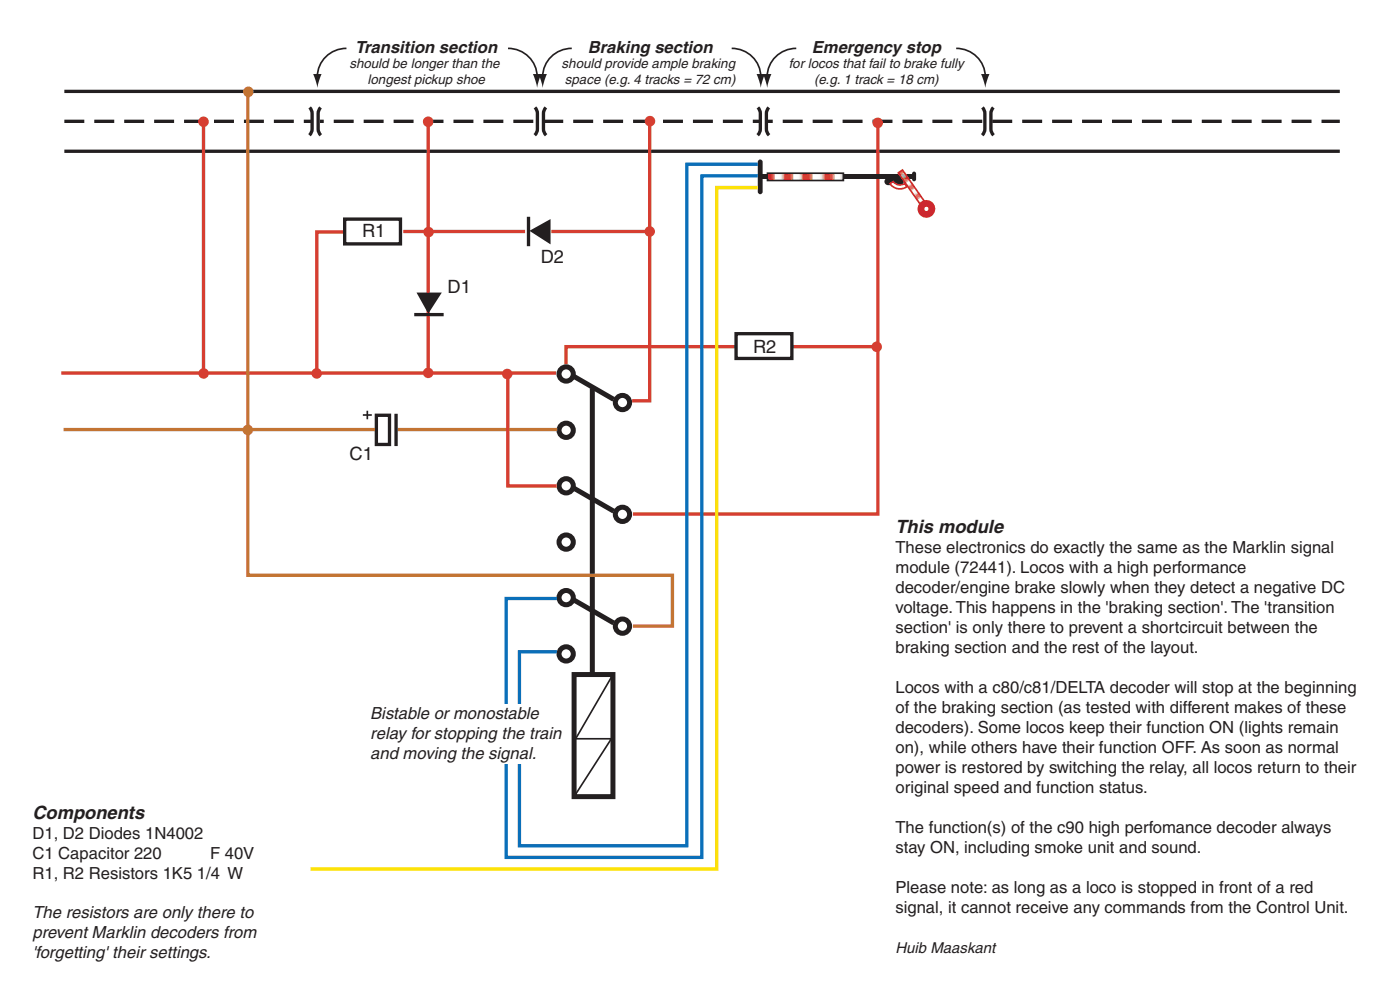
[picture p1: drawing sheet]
<svg xmlns="http://www.w3.org/2000/svg" width="297mm" height="210mm" viewBox="0 0 297 210" stroke-linecap="round" stroke-linejoin="round" font-family="sans-serif">
<path d="M185.2 73.5h-65.1v3.8" fill="none" stroke="#d63e31" stroke-width=".71" stroke-linecap="butt"/>
<path d="M13.7 19.4h270.5M13.7 32.1h270.5" fill="none" stroke="#231f20" stroke-width=".71" stroke-linecap="butt"/>
<path d="M13.7 25.7h270.5" fill="none" stroke="#231f20" stroke-width=".71" stroke-dasharray="4.2 2.1" stroke-linecap="butt"/>
<path d="M66 22.5h1.7v6.5h-1.7z" fill="#fff"/>
<path d="M65.7 22.8l.5 .9v3.7l-.1 .7-.5 .6M68 22.8l-.5 .9v3.7l.1 .7 .5 .6M73.1 46.5h11.9v5.2h-11.9z" fill="none" stroke="#231f20" stroke-width=".71" stroke-linecap="butt"/>
<g fill="none" stroke="#231f20" stroke-width="1.1" stroke-linecap="butt">
<path d="M121.5 79.7l8.7 5M125.7 82.4v61M121.5 103.4l8.7 5M121.5 127.1l8.7 5M121.8 143.1h8.2v25.9h-8.2z"/>
<circle cx="120.1" cy="79.3" r="1.51"/>
<circle cx="120.1" cy="91.3" r="1.51"/>
<circle cx="132" cy="85.4" r="1.51"/>
<circle cx="120.1" cy="103.1" r="1.51"/>
<circle cx="120.1" cy="115" r="1.51"/>
<circle cx="132" cy="109.1" r="1.51"/>
<circle cx="120.1" cy="126.8" r="1.51"/>
<circle cx="120.1" cy="138.7" r="1.51"/>
<circle cx="132" cy="132.8" r="1.51"/>
</g>
<path d="M121.6 156.7h8.1l-7.9 12.3M130 143.1l-7.9 13.6" fill="none" stroke="#231f20" stroke-width=".35"/>
<path d="M113.8 22.5h1.7v6.5h-1.7z" fill="#fff"/>
<path d="M113.5 22.8l.5 .9v3.7l-.1 .7-.5 .6M115.8 22.8l-.5 .9v3.7l.1 .7 .5 .6" fill="none" stroke="#231f20" stroke-width=".71" stroke-linecap="butt"/>
<path d="M161.1 22.5h1.7v6.5h-1.7z" fill="#fff"/>
<path d="M160.8 22.8l.5 .9v3.7l-.2 .7-.4 .6M163.1 22.8l-.5 .9v3.7l.1 .7 .5 .6" fill="none" stroke="#231f20" stroke-width=".71" stroke-linecap="butt"/>
<path d="M208.7 22.5h1.8v6.5h-1.8z" fill="#fff"/>
<path d="M208.4 22.8l.5 .9v3.7l-.1 .7-.4 .6M210.7 22.8l-.4 .9-.1 3.7 .2 .7 .4 .6" fill="none" stroke="#231f20" stroke-width=".71" stroke-linecap="butt"/>
<path d="M156.2 70.8h11.8v5.2h-11.8z" fill="#fff" stroke="#231f20" stroke-width=".71" stroke-linecap="butt"/>
<g fill="#231f20" stroke="#231f20" stroke-width=".71" stroke-linecap="butt">
<path d="M113 49l3.4-1.9v4.1z"/>
<path d="M112.1 46v6.2z"/>
<path d="M89 62.4h4.1l-2.2 3.5z"/>
<path d="M87.9 66.7h6.2z"/>
</g>
<path d="M43.2 25.8v53.3M90.8 25.8v53.3M137.8 25.5v59.5h-3.7M186.2 25.9v83.1h-51.9M72.8 49.2h-5.6v29.9M85.5 49.1h25.9M117 49.1h20.8M13 79.1h105" fill="none" stroke="#d63e31" stroke-width=".71" stroke-linecap="butt"/>
<g fill="#231f20">
<path d="M161.4 37.1h32.4v.8h-32.4z"/>
<path d="M161 33.9a.51 .51 0 0 1 .8 .4v6.4a.51 .51 0 0 1-.5 .5 .51 .51 0 0 1-.5-.5v-6.4z"/>
<path d="M193.7 36.5a.43 .43 0 0 1 .6 .3v1.2a.43 .43 0 0 1-.4 .5 .43 .43 0 0 1-.4-.5v-1.2z"/>
</g>
<g fill="#ee1d23">
<path d="M162.8 36.7v1.6z"/>
<path d="M162.8 36.7l.1 1.6z"/>
<path d="M162.9 36.7v1.6z"/>
<path d="M162.9 36.7l.1 1.6z"/>
<path d="M163 36.7v1.6z"/>
<path d="M163 36.7l.1 1.6z"/>
<path d="M163.1 36.7v1.6z"/>
</g>
<g fill="#ee1e23">
<path d="M163.1 36.7l.1 1.6z"/>
<path d="M163.2 36.7v1.6z"/>
</g>
<g fill="#ee1f24">
<path d="M163.2 36.7l.1 1.6z"/>
<path d="M163.3 36.7v1.6z"/>
</g>
<path d="M163.3 36.7l.1 1.6z" fill="#ee2124"/>
<path d="M163.4 36.7l.1 1.6z" fill="#ee2224"/>
<path d="M163.5 36.7v1.6z" fill="#ee2325"/>
<path d="M163.5 36.7l.1 1.6z" fill="#ee2626"/>
<path d="M163.6 36.7v1.6z" fill="#ee2826"/>
<path d="M163.6 36.7l.1 1.6z" fill="#ee2c27"/>
<path d="M163.7 36.7v1.6z" fill="#ef3029"/>
<path d="M163.7 36.7l.1 1.6z" fill="#ef342a"/>
<path d="M163.8 36.7v1.6z" fill="#ef3b2d"/>
<path d="M163.8 36.7l.1 1.6z" fill="#ef4230"/>
<path d="M163.9 36.7v1.6z" fill="#ef4933"/>
<path d="M163.9 36.7l.1 1.6z" fill="#ef4f37"/>
<path d="M164 36.7v1.6z" fill="#f0573c"/>
<path d="M164 36.7l.1 1.6z" fill="#f16043"/>
<path d="M164.1 36.7v1.6z" fill="#f26a4c"/>
<path d="M164.1 36.7l.1 1.6z" fill="#f37355"/>
<path d="M164.2 36.7v1.6z" fill="#f47f60"/>
<path d="M164.2 36.7l.1 1.6z" fill="#f68a6b"/>
<path d="M164.3 36.7v1.6z" fill="#f6987b"/>
<path d="M164.3 36.7l.1 1.6z" fill="#f7a68a"/>
<path d="M164.4 36.7v1.6z" fill="#fab89f"/>
<path d="M164.4 36.7l.1 1.6z" fill="#fcccb8"/>
<path d="M164.5 36.7v1.6z" fill="#fde2d6"/>
<g fill="#fff">
<path d="M164.5 36.7l.1 1.6z"/>
<path d="M164.6 36.7l.1 1.6z"/>
<path d="M164.7 36.7v1.6z"/>
<path d="M164.7 36.7l.1 1.6z"/>
<path d="M164.8 36.7v1.6z"/>
<path d="M164.8 36.7l.1 1.6z"/>
<path d="M164.9 36.7v1.6z"/>
<path d="M164.9 36.7l.1 1.6z"/>
<path d="M165 36.7v1.6z"/>
<path d="M165 36.7l.1 1.6z"/>
<path d="M165.1 36.7v1.6z"/>
<path d="M165.1 36.7l.1 1.6z"/>
</g>
<g fill="#fefefd">
<path d="M165.2 36.7v1.6z"/>
<path d="M165.2 36.7l.1 1.6z"/>
<path d="M165.3 36.7l.1 1.6z"/>
</g>
<path d="M165.4 36.7v1.6z" fill="#fefdfc"/>
<path d="M165.4 36.7l.1 1.6z" fill="#fefcfa"/>
<path d="M165.5 36.7v1.6z" fill="#fefbf9"/>
<path d="M165.5 36.7l.1 1.6z" fill="#fdf9f7"/>
<path d="M165.6 36.7v1.6z" fill="#fdf8f5"/>
<path d="M165.6 36.7l.1 1.6z" fill="#fcf5f2"/>
<path d="M165.7 36.7v1.6z" fill="#fcf2ee"/>
<path d="M165.7 36.7l.1 1.6z" fill="#fbefe9"/>
<path d="M165.8 36.7v1.6z" fill="#fbece4"/>
<path d="M165.8 36.7l.1 1.6z" fill="#f9e6dd"/>
<path d="M165.9 36.7v1.6z" fill="#f8e0d6"/>
<path d="M165.9 36.7l.1 1.6z" fill="#f8dace"/>
<path d="M166 36.7l.1 1.6z" fill="#f6d2c4"/>
<path d="M166.1 36.7v1.6z" fill="#f5ccbc"/>
<path d="M166.1 36.7l.1 1.6z" fill="#f2c2b1"/>
<path d="M166.2 36.7v1.6z" fill="#f0b8a4"/>
<path d="M166.2 36.7l.1 1.6z" fill="#ecab95"/>
<path d="M166.3 36.7v1.6z" fill="#ea9f88"/>
<path d="M166.3 36.7l.1 1.6z" fill="#e68f77"/>
<path d="M166.4 36.7v1.6z" fill="#e37f67"/>
<path d="M166.4 36.7l.1 1.6z" fill="#e06c56"/>
<path d="M166.5 36.7v1.6z" fill="#dc5644"/>
<g fill="#d63632">
<path d="M166.5 36.7l.1 1.6z"/>
<path d="M166.6 36.7v1.6z"/>
<path d="M166.6 36.7l.1 1.6z"/>
<path d="M166.7 36.7v1.6z"/>
<path d="M166.7 36.7l.1 1.6z"/>
<path d="M166.8 36.7v1.6z"/>
<path d="M166.8 36.7l.1 1.6z"/>
<path d="M166.9 36.7l.1 1.6z"/>
<path d="M167 36.7v1.6z"/>
<path d="M167 36.7l.1 1.6z"/>
<path d="M167.1 36.7v1.6z"/>
<path d="M167.1 36.7l.1 1.6z"/>
</g>
<g fill="#d63832">
<path d="M167.2 36.7v1.6z"/>
<path d="M167.2 36.7l.1 1.6z"/>
<path d="M167.3 36.7v1.6z"/>
</g>
<path d="M167.3 36.7l.1 1.6z" fill="#d63933"/>
<path d="M167.4 36.7v1.6z" fill="#d63a33"/>
<path d="M167.4 36.7l.1 1.6z" fill="#d63b34"/>
<path d="M167.5 36.7v1.6z" fill="#d73e34"/>
<path d="M167.5 36.7l.1 1.6z" fill="#d73f35"/>
<path d="M167.6 36.7v1.6z" fill="#d74336"/>
<path d="M167.6 36.7l.1 1.6z" fill="#d74638"/>
<path d="M167.7 36.7v1.6z" fill="#d8483a"/>
<path d="M167.7 36.7l.1 1.6z" fill="#d94c3d"/>
<path d="M167.8 36.7v1.6z" fill="#da5140"/>
<path d="M167.8 36.7l.1 1.6z" fill="#dc5644"/>
<path d="M167.9 36.7v1.6z" fill="#dc5d48"/>
<path d="M167.9 36.7l.1 1.6z" fill="#dd644d"/>
<path d="M168 36.7v1.6z" fill="#df6b55"/>
<path d="M168 36.7l.1 1.6z" fill="#e1745c"/>
<path d="M168.1 36.7v1.6z" fill="#e37d65"/>
<path d="M168.1 36.7l.1 1.6z" fill="#e58871"/>
<path d="M168.2 36.7v1.6z" fill="#e7947d"/>
<path d="M168.2 36.7l.1 1.6z" fill="#eaa38d"/>
<path d="M168.3 36.7v1.6z" fill="#efb4a1"/>
<path d="M168.3 36.7l.1 1.6z" fill="#f4caba"/>
<path d="M168.4 36.7v1.6z" fill="#f8e0d6"/>
<g fill="#fff">
<path d="M168.4 36.7l.1 1.6z"/>
<path d="M168.5 36.7v1.6z"/>
<path d="M168.5 36.7l.1 1.6z"/>
<path d="M168.6 36.7v1.6z"/>
<path d="M168.6 36.7l.1 1.6z"/>
<path d="M168.7 36.7l.1 1.6z"/>
<path d="M168.8 36.7v1.6z"/>
<path d="M168.8 36.7l.1 1.6z"/>
<path d="M168.9 36.7v1.6z"/>
<path d="M168.9 36.7l.1 1.6z"/>
<path d="M169 36.7v1.6z"/>
<path d="M169 36.7l.1 1.6z"/>
</g>
<g fill="#fefefd">
<path d="M169.1 36.7v1.6z"/>
<path d="M169.1 36.7l.1 1.6z"/>
<path d="M169.2 36.7v1.6z"/>
</g>
<path d="M169.2 36.7l.1 1.6z" fill="#fefdfc"/>
<path d="M169.3 36.7v1.6z" fill="#fefcfb"/>
<path d="M169.3 36.7l.1 1.6z" fill="#fefbfa"/>
<path d="M169.4 36.7v1.6z" fill="#fefaf8"/>
<path d="M169.4 36.7l.1 1.6z" fill="#fef8f6"/>
<path d="M169.5 36.7v1.6z" fill="#fef6f3"/>
<path d="M169.5 36.7l.1 1.6z" fill="#fdf5f1"/>
<path d="M169.6 36.7v1.6z" fill="#fdf1ec"/>
<path d="M169.6 36.7l.1 1.6z" fill="#fdeee7"/>
<path d="M169.7 36.7v1.6z" fill="#fdeae2"/>
<path d="M169.7 36.7l.1 1.6z" fill="#fde5db"/>
<path d="M169.8 36.7l.1 1.6z" fill="#fddfd4"/>
<path d="M169.9 36.7v1.6z" fill="#fbd9cc"/>
<path d="M169.9 36.7l.1 1.6z" fill="#fbd2c4"/>
<path d="M170 36.7v1.6z" fill="#facaba"/>
<path d="M170 36.7l.1 1.6z" fill="#fac1af"/>
<path d="M170.1 36.7v1.6z" fill="#f9b6a3"/>
<path d="M170.1 36.7l.1 1.6z" fill="#f7aa94"/>
<path d="M170.2 36.7v1.6z" fill="#f59d87"/>
<path d="M170.2 36.7l.1 1.6z" fill="#f38e78"/>
<path d="M170.3 36.7v1.6z" fill="#f27d67"/>
<path d="M170.3 36.7l.1 1.6z" fill="#f06956"/>
<path d="M170.4 36.7v1.6z" fill="#ed5044"/>
<g fill="#ec2932">
<path d="M170.4 36.7l.1 1.6z"/>
<path d="M170.5 36.7v1.6z"/>
<path d="M170.5 36.7l.1 1.6z"/>
<path d="M170.6 36.7v1.6z"/>
<path d="M170.6 36.7l.1 1.6z"/>
<path d="M170.7 36.7l.1 1.6z"/>
<path d="M170.8 36.7v1.6z"/>
<path d="M170.8 36.7l.1 1.6z"/>
<path d="M170.9 36.7v1.6z"/>
<path d="M170.9 36.7l.1 1.6z"/>
<path d="M171 36.7v1.6z"/>
<path d="M171 36.7l.1 1.6z"/>
</g>
<g fill="#ec2a33">
<path d="M171.1 36.7v1.6z"/>
<path d="M171.1 36.7l.1 1.6z"/>
<path d="M171.2 36.7l.1 1.6z"/>
</g>
<path d="M171.3 36.7v1.6z" fill="#ec2c33"/>
<path d="M171.3 36.7l.1 1.6z" fill="#ec2d33"/>
<path d="M171.4 36.7v1.6z" fill="#ec2f34"/>
<path d="M171.4 36.7l.1 1.6z" fill="#ec3035"/>
<path d="M171.5 36.7v1.6z" fill="#ec3236"/>
<path d="M171.5 36.7l.1 1.6z" fill="#ec3537"/>
<path d="M171.6 36.7v1.6z" fill="#ec3838"/>
<path d="M171.6 36.7l.1 1.6z" fill="#ec3d3a"/>
<path d="M171.7 36.7v1.6z" fill="#ec423c"/>
<path d="M171.7 36.7l.1 1.6z" fill="#ec483f"/>
<path d="M171.8 36.7l.1 1.6z" fill="#ed4d42"/>
<path d="M171.9 36.7v1.6z" fill="#ee5446"/>
<path d="M171.9 36.7l.1 1.6z" fill="#ef5a4b"/>
<path d="M172 36.7v1.6z" fill="#f06351"/>
<path d="M172 36.7l.1 1.6z" fill="#f06b58"/>
<path d="M172.1 36.7v1.6z" fill="#f17460"/>
<path d="M172.1 36.7l.1 1.6z" fill="#f27f68"/>
<path d="M172.2 36.7v1.6z" fill="#f38b74"/>
<path d="M172.2 36.7l.1 1.6z" fill="#f49781"/>
<path d="M172.3 36.7v1.6z" fill="#f6a691"/>
<path d="M172.3 36.7l.1 1.6z" fill="#f9b8a5"/>
<path d="M172.4 36.7l.1 1.6z" fill="#faccbc"/>
<path d="M172.5 36.7v1.6z" fill="#fde3d8"/>
<g fill="#fff">
<path d="M172.5 36.7l.1 1.6z"/>
<path d="M172.6 36.7v1.6z"/>
<path d="M172.6 36.7l.1 1.6z"/>
<path d="M172.7 36.7l.1 1.6z"/>
<path d="M172.8 36.7v1.6z"/>
<path d="M172.8 36.7l.1 1.6z"/>
<path d="M172.9 36.7l.1 1.6z"/>
<path d="M173 36.7v1.6z"/>
<path d="M173 36.7l.1 1.6z"/>
<path d="M173.1 36.7l.1 1.6z"/>
<path d="M173.2 36.7l.1 1.6z"/>
<path d="M173.3 36.7v1.6z"/>
</g>
<path d="M173.3 36.7l.1 1.6z" fill="#fefefe"/>
<g fill="#fefefd">
<path d="M173.4 36.7l.1 1.6z"/>
<path d="M173.5 36.7v1.6z"/>
</g>
<path d="M173.5 36.7l.1 1.6z" fill="#fefdfd"/>
<path d="M173.6 36.7l.1 1.6z" fill="#fefdfc"/>
<path d="M173.7 36.7v1.6z" fill="#fefcfb"/>
<path d="M173.7 36.7l.1 1.6z" fill="#fefbfa"/>
<path d="M173.8 36.7l.1 1.6z" fill="#fef9f8"/>
<path d="M173.9 36.7v1.6z" fill="#fef7f6"/>
<path d="M173.9 36.7l.1 1.6z" fill="#fef6f4"/>
<path d="M174 36.7l.1 1.6z" fill="#fdf3f0"/>
<path d="M174.1 36.7v1.6z" fill="#fef0ed"/>
<path d="M174.1 36.7l.1 1.6z" fill="#feede9"/>
<path d="M174.2 36.7l.1 1.6z" fill="#fde8e4"/>
<path d="M174.3 36.7v1.6z" fill="#fde3de"/>
<path d="M174.3 36.7l.1 1.6z" fill="#fcded8"/>
<path d="M174.4 36.7l.1 1.6z" fill="#fcd7d1"/>
<path d="M174.5 36.7v1.6z" fill="#fbd0c8"/>
<path d="M174.5 36.7l.1 1.6z" fill="#f9c8c0"/>
<path d="M174.6 36.7l.1 1.6z" fill="#f9beb7"/>
<path d="M174.7 36.7v1.6z" fill="#f8b4ac"/>
<path d="M174.7 36.7l.1 1.6z" fill="#f7a8a0"/>
<path d="M174.8 36.7l.1 1.6z" fill="#f59b94"/>
<path d="M174.9 36.7l.1 1.6z" fill="#f38c87"/>
<path d="M175 36.7v1.6z" fill="#f27c78"/>
<path d="M175 36.7l.1 1.6z" fill="#ef686a"/>
<path d="M175.1 36.7l.1 1.6z" fill="#ee4f5c"/>
<g fill="#ec254d">
<path d="M175.2 36.7v1.6z"/>
<path d="M175.2 36.7l.1 1.6z"/>
<path d="M175.3 36.7v1.6z"/>
<path d="M175.3 36.7l.1 1.6z"/>
<path d="M175.4 36.7v1.6z"/>
<path d="M175.4 36.7l.1 1.6z"/>
<path d="M175.5 36.7v1.6z"/>
<path d="M175.5 36.7l.1 1.6z"/>
<path d="M175.6 36.7v1.6z"/>
<path d="M175.6 36.7l.1 1.6z"/>
<path d="M175.7 36.7v1.6z"/>
<path d="M175.7 36.7l.1 1.6z"/>
</g>
<g fill="#ec274d">
<path d="M175.8 36.7v1.6z"/>
<path d="M175.8 36.7l.1 1.6z"/>
<path d="M175.9 36.7v1.6z"/>
</g>
<g fill="#ec284e">
<path d="M175.9 36.7l.1 1.6z"/>
<path d="M176 36.7v1.6z"/>
</g>
<path d="M176 36.7l.1 1.6z" fill="#ec2a4e"/>
<path d="M176.1 36.7v1.6z" fill="#ec2b4f"/>
<path d="M176.1 36.7l.1 1.6z" fill="#ec2e50"/>
<path d="M176.2 36.7v1.6z" fill="#ec3050"/>
<path d="M176.2 36.7l.1 1.6z" fill="#ec3352"/>
<path d="M176.3 36.7v1.6z" fill="#ec3853"/>
<path d="M176.3 36.7l.1 1.6z" fill="#ed3d55"/>
<path d="M176.4 36.7l.1 1.6z" fill="#ed4357"/>
<path d="M176.5 36.7v1.6z" fill="#ed4959"/>
<path d="M176.5 36.7l.1 1.6z" fill="#ee4f5c"/>
<path d="M176.6 36.7v1.6z" fill="#ee5560"/>
<path d="M176.6 36.7l.1 1.6z" fill="#ef5c63"/>
<path d="M176.7 36.7v1.6z" fill="#ef6569"/>
<path d="M176.7 36.7l.1 1.6z" fill="#f16d6e"/>
<path d="M176.8 36.7v1.6z" fill="#f17774"/>
<path d="M176.8 36.7l.1 1.6z" fill="#f2817d"/>
<path d="M176.9 36.7v1.6z" fill="#f38c87"/>
<path d="M176.9 36.7l.1 1.6z" fill="#f59992"/>
<path d="M177 36.7v1.6z" fill="#f7a8a0"/>
<path d="M177 36.7l.1 1.6z" fill="#f9b9b1"/>
<path d="M177.1 36.7v1.6z" fill="#fbcdc6"/>
<path d="M177.1 36.7l.1 1.6z" fill="#fde3de"/>
<g fill="#fff">
<path d="M177.2 36.7v1.6z"/>
<path d="M177.2 36.7l.1 1.6z"/>
<path d="M177.3 36.7v1.6z"/>
<path d="M177.3 36.7l.1 1.6z"/>
<path d="M177.4 36.7v1.6z"/>
<path d="M177.4 36.7l.1 1.6z"/>
<path d="M177.5 36.7l.1 1.6z"/>
<path d="M177.6 36.7v1.6z"/>
<path d="M177.6 36.7l.1 1.6z"/>
<path d="M177.7 36.7v1.6z"/>
<path d="M177.7 36.7l.1 1.6z"/>
<path d="M177.8 36.7v1.6z"/>
</g>
<g fill="#fefefd">
<path d="M177.8 36.7l.1 1.6z"/>
<path d="M177.9 36.7l.1 1.6z"/>
<path d="M178 36.7v1.6z"/>
</g>
<path d="M178 36.7l.1 1.6z" fill="#fefdfc"/>
<path d="M178.1 36.7v1.6z" fill="#fefcfb"/>
<path d="M178.1 36.7l.1 1.6z" fill="#fefbfa"/>
<path d="M178.2 36.7v1.6z" fill="#fdf9f7"/>
<path d="M178.2 36.7l.1 1.6z" fill="#fdf7f5"/>
<path d="M178.3 36.7v1.6z" fill="#fcf5f3"/>
<path d="M178.3 36.7l.1 1.6z" fill="#fcf3ef"/>
<path d="M178.4 36.7l.1 1.6z" fill="#fcefec"/>
<path d="M178.5 36.7v1.6z" fill="#fbece6"/>
<path d="M178.5 36.7l.1 1.6z" fill="#fae7e0"/>
<path d="M178.6 36.7v1.6z" fill="#f9e1d9"/>
<path d="M178.6 36.7l.1 1.6z" fill="#f8dad1"/>
<path d="M178.7 36.7v1.6z" fill="#f6d3c9"/>
<path d="M178.7 36.7l.1 1.6z" fill="#f5cbc1"/>
<path d="M178.8 36.7l.1 1.6z" fill="#f3c2b6"/>
<path d="M178.9 36.7v1.6z" fill="#f1b8ab"/>
<path d="M178.9 36.7l.1 1.6z" fill="#ecab9e"/>
<path d="M179 36.7v1.6z" fill="#eb9f90"/>
<path d="M162.8 36.7h16.1v1.6h-16.1z" fill="none" stroke="#231f20" stroke-width=".35"/>
<path d="M187.9 38l.5-.3h2.6a.77 .77 0 0 1 .7 .8 .77 .77 0 0 1-.7 .8h-2.6a.77 .77 0 0 1-.7-.5 .77 .77 0 0 1 .2-.8z" fill="#231f20"/>
<g fill="#ee1d23">
<path d="M190.5 36h.9l-.9 .6z"/>
<path d="M190.5 36.6l.9-.6z"/>
<path d="M190.5 36.6l1-.6z"/>
<path d="M190.5 36.7l1-.7z"/>
<path d="M190.5 36.7l1.1-.7z"/>
<path d="M190.5 36.8l1.1-.8z"/>
<path d="M190.5 36.8l1.1-.7z"/>
</g>
<path d="M190.5 36.8l1.1-.7z" fill="#ee1e23"/>
<g fill="#ee1f24">
<path d="M190.5 36.9l1.2-.8z"/>
<path d="M190.6 36.9l1.1-.8z"/>
</g>
<path d="M190.6 36.9l1.1-.7z" fill="#ee2124"/>
<path d="M190.6 36.9l1.1-.7z" fill="#ee2224"/>
<path d="M190.6 37l1.1-.8z" fill="#ee2325"/>
<path d="M190.6 37l1.1-.8z" fill="#ee2626"/>
<path d="M190.6 37l1.1-.8z" fill="#ee2826"/>
<path d="M190.6 37l1.2-.7z" fill="#ee2c27"/>
<path d="M190.7 37l1.1-.7z" fill="#ef3029"/>
<path d="M190.7 37.1l1.1-.8z" fill="#ef342a"/>
<path d="M190.7 37.1l1.1-.8z" fill="#ef3b2d"/>
<path d="M190.7 37.1l1.1-.7z" fill="#ef4230"/>
<path d="M190.7 37.1l1.1-.7z" fill="#ef4933"/>
<path d="M190.7 37.1l1.1-.7z" fill="#ef4f37"/>
<path d="M190.7 37.2l1.2-.8z" fill="#f0573c"/>
<path d="M190.8 37.2l1.1-.8z" fill="#f16043"/>
<path d="M190.8 37.2l1.1-.7z" fill="#f26a4c"/>
<path d="M190.8 37.2l1.1-.7z" fill="#f37355"/>
<path d="M190.8 37.3l1.1-.8z" fill="#f47f60"/>
<path d="M190.8 37.3l1.1-.8z" fill="#f68a6b"/>
<path d="M190.8 37.3l1.2-.8z" fill="#f6987b"/>
<path d="M190.9 37.3l1.1-.7z" fill="#f7a68a"/>
<path d="M190.9 37.3l1.1-.7z" fill="#fab89f"/>
<path d="M190.9 37.4l1.1-.8z" fill="#fcccb8"/>
<path d="M190.9 37.4l1.1-.8z" fill="#fde2d6"/>
<g fill="#fff">
<path d="M190.9 37.4l1.1-.7z"/>
<path d="M190.9 37.4l1.2-.7z"/>
<path d="M191 37.5l1.1-.8z"/>
<path d="M191 37.5l1.1-.7z"/>
<path d="M191 37.6l1.1-.8z"/>
<path d="M191 37.6l1.2-.8z"/>
<path d="M191.1 37.6l1.1-.7z"/>
</g>
<g fill="#fefefd">
<path d="M191.1 37.7l1.1-.8z"/>
<path d="M191.1 37.7l1.1-.7z"/>
</g>
<path d="M191.1 37.7l1.2-.7z" fill="#fefdfc"/>
<path d="M191.2 37.8l1.1-.8z" fill="#fefcfa"/>
<path d="M191.2 37.8l1.1-.8z" fill="#fefbf9"/>
<path d="M191.2 37.8l1.1-.8z" fill="#fdf9f7"/>
<path d="M191.2 37.8l1.1-.7z" fill="#fdf8f5"/>
<path d="M191.2 37.8l1.1-.7z" fill="#fcf5f2"/>
<path d="M191.2 37.9l1.2-.8z" fill="#fcf2ee"/>
<path d="M191.2 37.9l1.2-.8z" fill="#fbefe9"/>
<path d="M191.3 37.9l1.1-.7z" fill="#fbece4"/>
<path d="M191.3 37.9l1.1-.7z" fill="#f9e6dd"/>
<path d="M191.3 38l1.1-.8z" fill="#f8e0d6"/>
<path d="M191.3 38l1.1-.8z" fill="#f8dace"/>
<path d="M191.3 38l1.1-.8z" fill="#f6d2c4"/>
<path d="M191.3 38l1.2-.7z" fill="#f5ccbc"/>
<path d="M191.4 38l1.1-.7z" fill="#f2c2b1"/>
<path d="M191.4 38.1l1.1-.8z" fill="#f0b8a4"/>
<path d="M191.4 38.1l1.1-.8z" fill="#ecab95"/>
<path d="M191.4 38.1l1.1-.7z" fill="#ea9f88"/>
<path d="M191.4 38.1l1.1-.7z" fill="#e68f77"/>
<path d="M191.4 38.1l1.2-.7z" fill="#e37f67"/>
<path d="M191.5 38.2l1.1-.8z" fill="#e06c56"/>
<path d="M191.5 38.2l1.1-.8z" fill="#dc5644"/>
<g fill="#d63632">
<path d="M191.5 38.2l1.1-.7z"/>
<path d="M191.5 38.3l1.1-.8z"/>
<path d="M191.5 38.3l1.2-.7z"/>
<path d="M191.6 38.3l1.1-.7z"/>
<path d="M191.6 38.4l1.1-.8z"/>
<path d="M191.6 38.4l1.1-.7z"/>
<path d="M191.6 38.4l1.2-.7z"/>
</g>
<g fill="#d63832">
<path d="M191.7 38.5l1.1-.8z"/>
<path d="M191.7 38.5l1.1-.7z"/>
</g>
<path d="M191.7 38.5l1.1-.7z" fill="#d63933"/>
<path d="M191.7 38.6l1.1-.8z" fill="#d63a33"/>
<path d="M191.7 38.6l1.1-.8z" fill="#d63b34"/>
<path d="M191.7 38.6l1.2-.8z" fill="#d73e34"/>
<path d="M191.8 38.6l1.1-.7z" fill="#d73f35"/>
<path d="M191.8 38.6l1.1-.7z" fill="#d74336"/>
<path d="M191.8 38.7l1.1-.8z" fill="#d74638"/>
<path d="M191.8 38.7l1.1-.8z" fill="#d8483a"/>
<path d="M191.8 38.7l1.1-.8z" fill="#d94c3d"/>
<path d="M191.8 38.7l1.2-.7z" fill="#da5140"/>
<path d="M191.8 38.7l1.2-.7z" fill="#dc5644"/>
<path d="M191.9 38.8l1.1-.8z" fill="#dc5d48"/>
<path d="M191.9 38.8l1.1-.8z" fill="#dd644d"/>
<path d="M191.9 38.8l1.1-.7z" fill="#df6b55"/>
<path d="M191.9 38.8l1.1-.7z" fill="#e1745c"/>
<path d="M191.9 38.8l1.1-.7z" fill="#e37d65"/>
<path d="M191.9 38.9l1.2-.8z" fill="#e58871"/>
<path d="M192 38.9l1.1-.8z" fill="#e7947d"/>
<path d="M192 38.9l1.1-.7z" fill="#eaa38d"/>
<path d="M192 38.9l1.1-.7z" fill="#efb4a1"/>
<path d="M192 39l1.1-.8z" fill="#f4caba"/>
<path d="M192 39l1.1-.8z" fill="#f8e0d6"/>
<g fill="#fff">
<path d="M192 39l1.1-.8z"/>
<path d="M192 39l1.2-.7z"/>
<path d="M192.1 39l1.1-.7z"/>
<path d="M192.1 39.1l1.1-.8z"/>
<path d="M192.1 39.1l1.1-.7z"/>
<path d="M192.1 39.2l1.2-.8z"/>
<path d="M192.2 39.2l1.1-.8z"/>
<path d="M192.2 39.2l1.1-.7z"/>
</g>
<g fill="#fefefd">
<path d="M192.2 39.3l1.1-.8z"/>
<path d="M192.2 39.3l1.2-.8z"/>
</g>
<path d="M192.3 39.3l1.1-.7z" fill="#fefdfc"/>
<path d="M192.3 39.3l1.1-.7z" fill="#fefcfb"/>
<path d="M192.3 39.4l1.1-.8z" fill="#fefbfa"/>
<path d="M192.3 39.4l1.1-.8z" fill="#fefaf8"/>
<path d="M192.3 39.4l1.1-.7z" fill="#fef8f6"/>
<path d="M192.3 39.4l1.1-.7z" fill="#fef6f3"/>
<path d="M192.3 39.4l1.2-.7z" fill="#fdf5f1"/>
<path d="M192.4 39.5l1.1-.8z" fill="#fdf1ec"/>
<path d="M192.4 39.5l1.1-.8z" fill="#fdeee7"/>
<path d="M192.4 39.5l1.1-.7z" fill="#fdeae2"/>
<path d="M192.4 39.5l1.1-.7z" fill="#fde5db"/>
<path d="M192.4 39.6l1.1-.8z" fill="#fddfd4"/>
<path d="M192.4 39.6l1.1-.8z" fill="#fbd9cc"/>
<path d="M192.4 39.6l1.2-.8z" fill="#fbd2c4"/>
<path d="M192.5 39.6l1.1-.7z" fill="#facaba"/>
<path d="M192.5 39.6l1.1-.7z" fill="#fac1af"/>
<path d="M192.5 39.7l1.1-.8z" fill="#f9b6a3"/>
<path d="M192.5 39.7l1.1-.8z" fill="#f7aa94"/>
<path d="M192.5 39.7l1.1-.7z" fill="#f59d87"/>
<path d="M192.5 39.7l1.2-.7z" fill="#f38e78"/>
<path d="M192.6 39.7l1.1-.7z" fill="#f27d67"/>
<path d="M192.6 39.8l1.1-.8z" fill="#f06956"/>
<path d="M192.6 39.8l1.1-.8z" fill="#ed5044"/>
<g fill="#ec2932">
<path d="M192.6 39.8l1.1-.7z"/>
<path d="M192.6 39.9l1.1-.8z"/>
<path d="M192.6 39.9l1.2-.8z"/>
<path d="M192.7 39.9l1.1-.8z"/>
<path d="M192.7 39.9l1.1-.7z"/>
<path d="M192.7 40l1.1-.8z"/>
<path d="M192.7 40l1.2-.7z"/>
<path d="M192.8 40l1.1-.7z"/>
<path d="M192.8 40.1l1.1-.8z"/>
</g>
<g fill="#ec2a33">
<path d="M192.8 40.1l1.1-.8z"/>
<path d="M192.8 40.1l1.1-.7z"/>
</g>
<path d="M192.8 40.1l1.1-.7z" fill="#ec2c33"/>
<path d="M192.8 40.2l1.2-.8z" fill="#ec2d33"/>
<path d="M192.9 40.2l1.1-.8z" fill="#ec2f34"/>
<path d="M192.9 40.2l1.1-.7z" fill="#ec3035"/>
<path d="M192.9 40.2l1.1-.7z" fill="#ec3236"/>
<path d="M192.9 40.3l1.1-.8z" fill="#ec3537"/>
<path d="M192.9 40.3l1.1-.8z" fill="#ec3838"/>
<path d="M192.9 40.3l1.2-.7z" fill="#ec3d3a"/>
<path d="M193 40.3l1.1-.7z" fill="#ec423c"/>
<path d="M193 40.3l1.1-.7z" fill="#ec483f"/>
<path d="M193 40.4l1.1-.8z" fill="#ed4d42"/>
<path d="M193 40.4l1.1-.8z" fill="#ee5446"/>
<path d="M193 40.4l1.1-.7z" fill="#ef5a4b"/>
<path d="M193 40.4l1.2-.7z" fill="#f06351"/>
<path d="M193.1 40.5l1.1-.8z" fill="#f06b58"/>
<path d="M193.1 40.5l1.1-.8z" fill="#f17460"/>
<path d="M193.1 40.5l1.1-.7z" fill="#f27f68"/>
<path d="M193.1 40.5l1.1-.7z" fill="#f38b74"/>
<path d="M193.1 40.5l1.1-.7z" fill="#f49781"/>
<path d="M193.1 40.6l1.1-.8z" fill="#f6a691"/>
<path d="M193.1 40.6l1.2-.8z" fill="#f9b8a5"/>
<path d="M193.2 40.6l1.1-.7z" fill="#faccbc"/>
<path d="M193.2 40.6l1.1-.7z" fill="#fde3d8"/>
<g fill="#fff">
<path d="M193.2 40.7l1.1-.8z"/>
<path d="M193.2 40.7l1.1-.7z"/>
<path d="M193.2 40.7l1.2-.7z"/>
<path d="M193.3 40.8l1.1-.8z"/>
<path d="M193.3 40.8l1.1-.7z"/>
<path d="M193.3 40.9l1.1-.8z"/>
<path d="M193.3 40.9l1.2-.8z"/>
<path d="M193.4 40.9l1.1-.7z"/>
<path d="M193.4 41l1.1-.8z"/>
</g>
<path d="M193.4 41l1.1-.8z" fill="#fefefe"/>
<g fill="#fefefd">
<path d="M193.4 41l1.2-.7z"/>
<path d="M193.5 41l1.1-.7z"/>
</g>
<path d="M193.5 41.1l1.1-.8z" fill="#fefdfd"/>
<path d="M193.5 41.1l1.1-.7z" fill="#fefdfc"/>
<path d="M193.5 41.1l1.1-.7z" fill="#fefcfb"/>
<path d="M193.5 41.2l1.2-.8z" fill="#fefbfa"/>
<path d="M193.6 41.2l1.1-.8z" fill="#fef9f8"/>
<path d="M193.6 41.2l1.1-.7z" fill="#fef7f6"/>
<path d="M193.6 41.2l1.1-.7z" fill="#fef6f4"/>
<path d="M193.6 41.3l1.1-.8z" fill="#fdf3f0"/>
<path d="M193.6 41.3l1.2-.7z" fill="#fef0ed"/>
<path d="M193.7 41.3l1.1-.7z" fill="#feede9"/>
<path d="M193.7 41.4l1.1-.8z" fill="#fde8e4"/>
<path d="M193.7 41.4l1.1-.8z" fill="#fde3de"/>
<path d="M193.7 41.4l1.1-.7z" fill="#fcded8"/>
<path d="M193.7 41.4l1.2-.7z" fill="#fcd7d1"/>
<path d="M193.8 41.5l1.1-.8z" fill="#fbd0c8"/>
<path d="M193.8 41.5l1.1-.8z" fill="#f9c8c0"/>
<path d="M193.8 41.5l1.1-.7z" fill="#f9beb7"/>
<path d="M193.8 41.5l1.1-.7z" fill="#f8b4ac"/>
<path d="M193.8 41.6l1.2-.8z" fill="#f7a8a0"/>
<path d="M193.9 41.6l1.1-.7z" fill="#f59b94"/>
<path d="M193.9 41.6l1.1-.7z" fill="#f38c87"/>
<path d="M193.9 41.7l1.1-.8z" fill="#f27c78"/>
<path d="M193.9 41.7l1.1-.8z" fill="#ef686a"/>
<path d="M193.9 41.7l1.2-.7z" fill="#ee4f5c"/>
<g fill="#ec254d">
<path d="M194 41.7l1.1-.7z"/>
<path d="M194 41.8l1.1-.8z"/>
<path d="M194 41.8l1.1-.7z"/>
<path d="M194 41.9l1.1-.8z"/>
<path d="M194 41.9l1.2-.8z"/>
<path d="M194.1 41.9l1.1-.8z"/>
<path d="M194.1 41.9l1.1-.7z"/>
<path d="M194.1 42l1.1-.8z"/>
</g>
<g fill="#ec274d">
<path d="M194.1 42l1.1-.7z"/>
<path d="M194.1 42l1.2-.7z"/>
<path d="M194.2 42l1.1-.7z"/>
</g>
<path d="M194.2 42.1l1.1-.8z" fill="#ec284e"/>
<path d="M194.2 42.1l1.1-.7z" fill="#ec2a4e"/>
<path d="M194.2 42.1l1.1-.7z" fill="#ec2b4f"/>
<path d="M194.2 42.1l1.1-.7z" fill="#ec2e50"/>
<path d="M194.2 42.2l1.2-.8z" fill="#ec3050"/>
<path d="M194.3 42.2l1.1-.8z" fill="#ec3352"/>
<path d="M194.3 42.2l1.1-.7z" fill="#ec3853"/>
<path d="M194.3 42.2l1.1-.7z" fill="#ed3d55"/>
<path d="M194.3 42.3l1.1-.8z" fill="#ed4357"/>
<path d="M194.3 42.3l1.1-.8z" fill="#ed4959"/>
<path d="M194.3 42.3l1.2-.8z" fill="#ee4f5c"/>
<path d="M194.4 42.3l1.1-.7z" fill="#ee5560"/>
<path d="M194.4 42.3l1.1-.7z" fill="#ef5c63"/>
<path d="M194.4 42.4l1.1-.8z" fill="#ef6569"/>
<path d="M194.4 42.4l1.1-.8z" fill="#f16d6e"/>
<path d="M194.4 42.4l1.1-.8z" fill="#f17774"/>
<path d="M194.4 42.4l1.1-.7z" fill="#f2817d"/>
<path d="M194.4 42.4l1.2-.7z" fill="#f38c87"/>
<path d="M194.5 42.5l1.1-.8z" fill="#f59992"/>
<path d="M194.5 42.5l1.1-.8z" fill="#f7a8a0"/>
<path d="M194.5 42.5l1.1-.7z" fill="#f9b9b1"/>
<path d="M194.5 42.5l1.1-.7z" fill="#fbcdc6"/>
<path d="M194.5 42.5l1.1-.7z" fill="#fde3de"/>
<g fill="#fff">
<path d="M194.5 42.6l1.1-.8z"/>
<path d="M194.5 42.6l1.2-.8z"/>
<path d="M194.6 42.6l1.1-.7z"/>
<path d="M194.6 42.7l1.1-.8z"/>
<path d="M194.6 42.7l1.1-.7z"/>
<path d="M194.6 42.7l1.2-.7z"/>
<path d="M194.7 42.7l1.1-.7z"/>
<path d="M194.7 42.8l1.1-.8z"/>
<path d="M194.7 42.8l1.1-.7z"/>
</g>
<g fill="#fefefd">
<path d="M194.7 42.8l1.1-.7z"/>
<path d="M194.7 42.9l1.2-.8z"/>
<path d="M194.8 42.9l1.1-.8z"/>
</g>
<path d="M194.8 42.9l1.1-.7z" fill="#fefdfc"/>
<path d="M194.8 42.9l1.1-.7z" fill="#fefcfb"/>
<path d="M194.8 43l1.1-.8z" fill="#fefbfa"/>
<path d="M194.8 43l1.1-.8z" fill="#fdf9f7"/>
<path d="M194.8 43l1.1-.7z" fill="#fdf7f5"/>
<path d="M194.8 43l1.2-.7z" fill="#fcf5f3"/>
<path d="M194.9 43l1.1-.7z" fill="#fcf3ef"/>
<path d="M194.9 43.1l1.1-.8z" fill="#fcefec"/>
<path d="M194.9 43.1l1.1-.8z" fill="#fbece6"/>
<path d="M194.9 43.1l1.1-.7z" fill="#fae7e0"/>
<path d="M194.9 43.1l1.1-.7z" fill="#f9e1d9"/>
<path d="M194.9 43.2l1.2-.8z" fill="#f8dad1"/>
<path d="M195 43.2l1.1-.8z" fill="#f6d3c9"/>
<path d="M195 43.2l1.1-.7z" fill="#f5cbc1"/>
<path d="M195 43.2l1.1-.7z" fill="#f3c2b6"/>
<path d="M195 43.3l1.1-.8z" fill="#f1b8ab"/>
<path d="M195 43.3l1.1-.8z" fill="#ecab9e"/>
<path d="M195 43.3l1.2-.7z" fill="#eb9f90"/>
<path d="M195.1 43.3l1.1-.7z" fill="#e79083"/>
<path d="M195.1 43.3l1.1-.7z" fill="#e37f72"/>
<path d="M195.1 43.4l1.1-.8z" fill="#e06d63"/>
<path d="M195.1 43.4l1.1-.8z" fill="#dc5653"/>
<path d="M195.1 43.4l1.1-.7z" fill="#d83542"/>
<path d="M195.1 43.4l1.1-.7z" fill="#d83345"/>
<path d="M195.1 43.4l1.1-.7z" fill="#d93348"/>
<path d="M195.1 43.4l1.1-.7z" fill="#da324a"/>
<path d="M195.1 43.4l1.1-.7z" fill="#db324e"/>
<path d="M195.1 43.4l1.1-.7z" fill="#da2e50"/>
<path d="M195.1 43.4l1.1-.7z" fill="#db2c53"/>
<path d="M195.1 43.4l1.1-.7z" fill="#dc2b55"/>
<path d="M195.1 43.4l1.1-.7z" fill="#dd2958"/>
<path d="M195.1 43.4l1.1-.7z" fill="#de275a"/>
<path d="M195.1 43.4l1.1-.7z" fill="#de265c"/>
<path d="M195.1 43.4l1.1-.7z" fill="#e0245f"/>
<path d="M195.1 43.4l1.1-.7z" fill="#df2962"/>
<path d="M195.1 43.4l1.1-.7z" fill="#e22564"/>
<path d="M195.1 43.4l1.1-.7z" fill="#e22367"/>
<path d="M195.1 43.4l1.1-.7z" fill="#e22269"/>
<path d="M195.1 43.4l1.1-.7z" fill="#e31d6b"/>
<path d="M195.1 43.4l1.1-.7z" fill="#e3186e"/>
<path d="M195.1 43.4l1.1-.7z" fill="#e31c70"/>
<path d="M195.1 43.4l1.1-.7z" fill="#e51672"/>
<path d="M195.1 43.4l1.1-.7z" fill="#e61475"/>
<path d="M195.1 43.4l1.1-.7z" fill="#e71177"/>
<path d="M195.1 43.4l1.1-.7z" fill="#e70e79"/>
<path d="M195.1 43.4l1.1-.7z" fill="#e80d7c"/>
<path d="M195.1 43.4l1.1-.7z" fill="#e90a7e"/>
<path d="M195.1 43.4l1.1-.7z" fill="#e90880"/>
<path d="M195.1 43.4l1.1-.7z" fill="#ea0784"/>
<path d="M195.1 43.4l1.1-.7z" fill="#eb0587"/>
<path d="M195.1 43.4l1.1-.7z" fill="#ec0489"/>
<g fill="#ed028c">
<path d="M195.1 43.4l1.1-.7z"/>
<path d="M195.1 43.4l1.1-.7 .1 .9z"/>
</g>
<path d="M190.6 36.7l.9-.6 4.7 6.8-.9 .6z" fill="none" stroke="#d1232a" stroke-width=".35"/>
<circle cx="196.5" cy="44.3" r="1.17" fill="#fff" stroke="#d1232a" stroke-width="1.4" stroke-linecap="butt"/>
<path d="M188.8 39l.7-.5a1.75 1.75 0 0 0 2.4 .4l.5 .7a2.58 2.58 0 0 1-3.6-.6z" fill="#fff" stroke="#d1232a" stroke-width=".35"/>
<g fill="#d63e31">
<circle cx="43.2" cy="25.8" r="1.12"/>
<circle cx="43.2" cy="79.2" r="1.12"/>
<circle cx="67.2" cy="79.2" r="1.12"/>
<circle cx="90.9" cy="49.2" r="1.12"/>
<circle cx="90.8" cy="79.1" r="1.12"/>
<circle cx="137.8" cy="49.1" r="1.12"/>
<circle cx="186" cy="73.6" r="1.12"/>
</g>
<path d="M52.6 19.5v102.5h90.1v10.8h-8.4M13.5 91.1h66.1M84.4 91.1h33.8" fill="none" stroke="#c37433" stroke-width=".71" stroke-linecap="butt"/>
<path d="M79.8 88.1h2.8v6.2h-2.8zM84 87.8v6.8" fill="none" stroke="#231f20" stroke-width=".71" stroke-linecap="butt"/>
<path d="M77 88h1.9M77.9 87.1v1.8" fill="none" stroke="#231f20" stroke-width=".35"/>
<g fill="#c37433">
<circle cx="52.6" cy="91.2" r="1.12"/>
<circle cx="52.7" cy="19.5" r="1.12"/>
</g>
<path d="M107.7 79.6v23.5h10.4" fill="none" stroke="#d63e31" stroke-width=".71" stroke-linecap="butt"/>
<circle cx="107.6" cy="79.3" r="1.12" fill="#d63e31"/>
<path d="M160.8 34.8h-15.1v144.6h-35.5v-41.2h7.9M160.8 37.3h-11.9v144.6h-41.5v-54.9h10.7" fill="none" stroke="#0a6fb9" stroke-width=".71" stroke-linecap="butt"/>
<path d="M160.8 39.8h-8.7v144.5h-86.2" fill="none" stroke="#fde208" stroke-width=".71" stroke-linecap="butt"/>
<g fill="#d63e31">
<circle cx="90.8" cy="25.8" r="1.12"/>
<circle cx="137.9" cy="25.7" r="1.12"/>
<circle cx="186.2" cy="26.1" r="1.12"/>
</g>
<path d="M107.8 10.3a6.1 6.1 0 0 1 6.1 6" fill="none" stroke="#231f20" stroke-width=".35"/>
<path d="M113.1 15.7h1.7l-.9 2.9z" fill="#231f20"/>
<path d="M73.5 10.3a6.1 6.1 0 0 0-6.2 6" fill="none" stroke="#231f20" stroke-width=".35"/>
<path d="M66.4 15.7h1.8l-.9 2.9z" fill="#231f20"/>
<path d="M155.2 10.3a6.1 6.1 0 0 1 6.2 6" fill="none" stroke="#231f20" stroke-width=".35"/>
<path d="M160.5 15.7h1.8l-.9 2.9z" fill="#231f20"/>
<path d="M121.3 10.3a6.1 6.1 0 0 0-6.2 6" fill="none" stroke="#231f20" stroke-width=".35"/>
<path d="M114.2 15.7h1.8l-.9 2.9z" fill="#231f20"/>
<path d="M202.8 10.3a6.1 6.1 0 0 1 6.2 6" fill="none" stroke="#231f20" stroke-width=".35"/>
<path d="M208.1 15.7h1.8l-.9 2.9z" fill="#231f20"/>
<path d="M168.9 10.3a6.1 6.1 0 0 0-6.1 6" fill="none" stroke="#231f20" stroke-width=".35"/>
<path d="M161.9 15.7h1.7l-.8 2.9z" fill="#231f20"/>
<path d="M75 149.4h40v12.6h-40z" fill="#fff"/>
<g font-size="3.9" fill="#231f20">
<text x="76.8" y="50.3">R1</text>
<text x="114.7" y="55.9">D2</text>
<text x="95" y="62.2">D1</text>
<text x="159.8" y="74.8">R2</text>
<text x="74.1" y="97.5">C1</text>
<text x="190" y="113.2">This module</text>
<text x="6.9" y="173.7">Components</text>
</g>
<g font-size="3.5" fill="#231f20">
<text x="75.4" y="11.2">Transition section</text>
<text x="124.7" y="11.2">Braking section</text>
<text x="172.2" y="11.2">Emergency stop</text>
<text x="190" y="117.4">These electronics do exactly the same as the Marklin signal</text>
<text x="190" y="121.6">module (72441). Locos with a high performance</text>
<text x="190" y="125.9">decoder/engine brake slowly when they detect a negative DC</text>
<text x="190" y="130.1">voltage.This happens in the 'braking section'.The 'transition</text>
<text x="190" y="134.3">section' is only there to prevent a shortcircuit between the</text>
<text x="190" y="138.6">braking section and the rest of the layout.</text>
<text x="190" y="147">Locos with a c80/c81/DELTA decoder will stop at the beginning</text>
<text x="78.5" y="152.6">Bistable or monostable</text>
<text x="190" y="151.3">of the braking section (as tested with different makes of these</text>
<text x="190" y="155.5">decoders). Some locos keep their function ON (lights remain</text>
<text x="78.5" y="156.8">relay for stopping the train</text>
<text x="78.5" y="161.1">and moving the signal.</text>
<text x="190" y="159.7">on), while others have their function OFF. As soon as normal</text>
<text x="190" y="164">power is restored by switching the relay, all locos return to their</text>
<text x="190" y="168.2">original speed and function status.</text>
<text x="6.9" y="177.9">D1, D2 Diodes 1N4002</text>
<text x="190" y="176.7">The function(s) of the c90 high perfomance decoder always</text>
<text x="6.9" y="182.1">C1 Capacitor 220</text>
<text x="44.6" y="182.1">F 40V</text>
<text x="190" y="180.9">stay ON, including smoke unit and sound.</text>
<text x="6.9" y="186.4">R1, R2 Resistors 1K5 1/4 W</text>
<text x="190" y="189.4">Please note: as long as a loco is stopped in front of a red</text>
<text x="6.9" y="194.8">The resistors are only there to</text>
<text x="190" y="193.6">signal, it cannot receive any commands from the Control Unit.</text>
<text x="6.9" y="199.1">prevent Marklin decoders from</text>
<text x="6.9" y="203.3">'forgetting' their settings.</text>
</g>
<text font-size="3.2" fill="#231f20" x="190" y="202.1">Huib Maaskant</text>
<g font-size="2.8" fill="#231f20">
<text x="74.1" y="14.5">should be longer than the</text>
<text x="78" y="17.9">longest pickup shoe</text>
<text x="119.1" y="14.5">should provide ample braking</text>
<text x="119.9" y="17.9">space (e.g. 4 tracks = 72 cm)</text>
<text x="167.4" y="14.5">for locos that fail to brake fully</text>
<text x="172.7" y="17.9">(e.g. 1 track = 18 cm)</text>
</g>
</svg>
